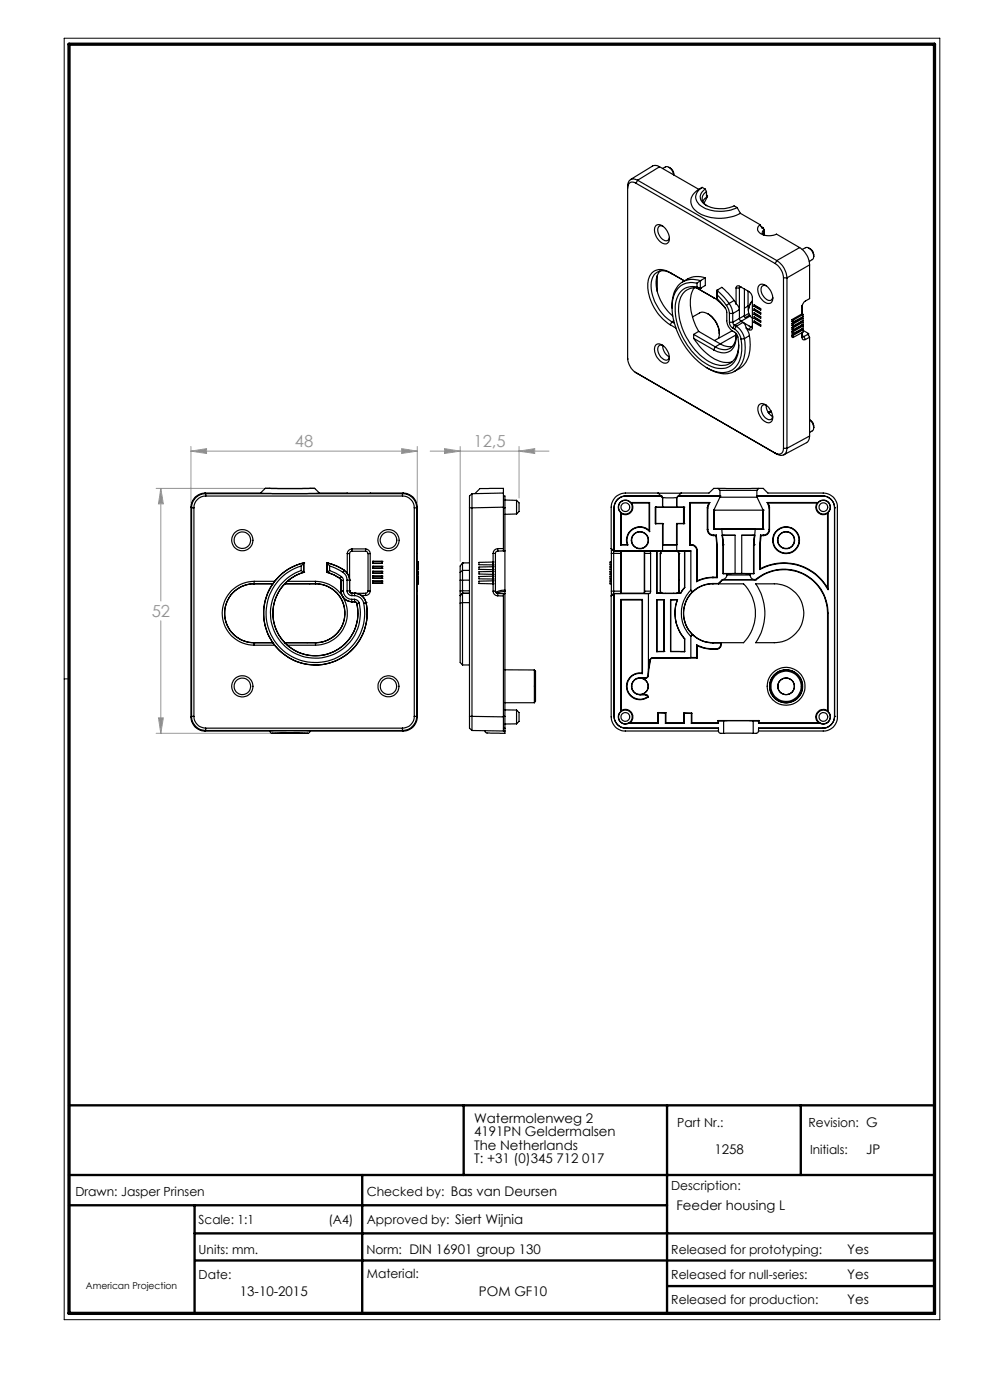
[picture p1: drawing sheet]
<svg xmlns="http://www.w3.org/2000/svg" width="210mm" height="297mm" viewBox="0 0 210 297" stroke-linecap="round" stroke-linejoin="round" font-family="sans-serif">
<path d="M13.6 8.1h185.8v271.9h-185.8zM14.6 144h-1" fill="none" stroke="#000" stroke-width=".21"/>
<path d="M14.6 234.5h183.6M98.4 234.5v14.8M141.5 234.5v44.1M169.9 234.5v14.8M14.6 249.3h183.6M14.6 255.7h126.9M41.3 255.7v22.9M76.8 249.3v29.3M41.3 261.7h156.9M41.4 267.4h156.8M141.5 272.8h56.7" fill="none" stroke="#000" stroke-width=".5"/>
<path d="M14.6 9.4h183.6v269.2h-183.6z" fill="none" stroke="#000" stroke-width=".7"/>
<g fill="none" stroke="#959595" stroke-width=".21">
<path d="M40.5 95.7l3.3-.5v1zM40.5 94.7v11.9M40.5 95.7h48M85.2 95.2l3.3 .5-3.3 .5zM88.5 94.7v11.9M91.3 95.7h25.2M94.3 95.2l3.3 .5-3.3 .5zM97.6 94.7v24.4M110.1 95.7l3.3-.5v1zM110.1 94.7v11M33.1 103.6h31.7M34.1 103.6l.5 3.3h-1z"/>
<path d="M34.1 103.6v23.9M34.1 131.7v23.9M33.1 155.6h30.5M33.6 152.3h1l-.5 3.3z"/>
</g>
<path d="M40.5 95.7l3.3-.5v1zM85.2 95.2l3.3 .5-3.3 .5zM34.1 103.6l.5 3.3h-1zM33.6 152.3h1l-.5 3.3zM94.3 95.2l3.3 .5-3.3 .5zM110.1 95.7l3.3-.5v1z" fill="#959595"/>
<g fill="none" stroke="#000" stroke-width=".25">
<path d="M134.9 38.9a1.07 1.07 0 0 0-1.3-.2 1.07 1.07 0 0 0-.5 1.2M134.9 38.9l29.5 17M135.3 38.2a1.3 1.3 0 0 0-1.5-.1 1.3 1.3 0 0 0-.7 1.4v36.5a3.9 3.9 0 0 0 1.8 3.1M135.3 38.2l-.4 .7M135.3 38.2l29.5 17.1M139.9 35.4l-.8-.3-.7 .1-4.7 2.9M139.9 35.4l-4.6 2.8M139.9 35.4l8.3 4.8M140.5 35.7l.6-.3a1.65 1.65 0 0 1 1.8 1.7M141.9 35.5a1.56 1.56 0 0 1 1 1.6M148.9 39.8a2.21 2.21 0 0 0-1.3 2 2.21 2.21 0 0 0 1.3 2 8.1 8.1 0 0 0 7.5 .2M148.9 39.8l-.7 .4"/>
<path d="M148.9 39.8l.7 .3M139.1 47.9a1.46 1.46 0 0 1 2.1 .7 2.27 2.27 0 0 1 .4 3 2.09 2.09 0 0 1-2.5-1.7 1.97 1.97 0 0 1 0-2zM139.4 58.5v3.3M140 57.5a5.5 5.5 0 0 0-.1 5.7 10.7 10.7 0 0 0 2.8 3.9M140.6 48a.81 .81 0 0 0-1 .2 .81 .81 0 0 0 0 .9 2.05 2.05 0 0 0 2 1.9l.3-.2 .1-.4M142.2 57.9a2.87 2.87 0 0 0-4.2 .3 6.9 6.9 0 0 0 .5 6.6 10.4 10.4 0 0 0 3.7 4.1M142.2 57.9l3 1.7-2.7-1.5M142.2 57.9l.3 .2M142.5 58.1a2.63 2.63 0 0 0-4 .7 8.2 8.2 0 0 0 2.1 7.9l1.9 1.6M148.2 40.2a2.72 2.72 0 0 0-1.7 2.6 2.72 2.72 0 0 0 1.8 2.5 9.5 9.5 0 0 0 8.8 0M148.6 59.5a4.3 4.3 0 0 0-5.9 3.7l-.1 2.2M148.6 59.5h.1"/>
<path d="M148.6 59.5l-.8 .6M148.6 59.5v1.7M149.6 40.1a1.93 1.93 0 0 0-1 1.9 1.93 1.93 0 0 0 1.4 1.7 7.1 7.1 0 0 0 5.7 0l.7 .3M149.6 40.1l.3 .5M149.6 58.9a4.9 4.9 0 0 0-4.8 .9M149.6 58.9v1.7l-1 .6M149.6 58.9l-1 .6M149.9 40.6a1.66 1.66 0 0 0-1 1.6 1.66 1.66 0 0 0 1 1.4M149.9 40.6v1l.2-.1M149.9 41.4l.2 .1M150.1 41.7l-.6 .4-.4 .6M150.1 41.7l-.8 1.4"/>
<path d="M150.1 41.5v.2M156.4 44l.7 1.3M157.1 45.3l4.1 2.4M161.2 47.7a1.15 1.15 0 0 0-.5 1.2 1.15 1.15 0 0 0 1.1 .9l1.3 .2 1.6-.3 4.9 2.8M161.2 47.7l.5 .7 .1-.1M161.5 48l.4 .3M161.8 48.3l.3 .5M161.9 48.3h-.1M161.9 48.3l.2 .4M162.1 48.8a.66 .66 0 0 0-.2 1M162.1 48.8v1.1M162.1 48.7v.1"/>
<path d="M162.1 48.7v1.2M164.4 55.9a3.9 3.9 0 0 1 1.8 3M164.8 55.3a4.7 4.7 0 0 1 2.1 3.6M164.8 55.3l-.4 .6M166.2 58.9h.7M166.2 58.9v36.2M166.9 58.9v36.2M169.6 52.5a4.7 4.7 0 0 1 2.1 3.7M169.6 52.5l-4.8 2.8M170.2 52.9l.7-.3a1.7 1.7 0 0 1 1.7 1.8M171.6 52.6a1.6 1.6 0 0 1 1 1.8M171.7 56.2v7.2a1.99 1.99 0 0 0-1.6 1.6"/>
<path d="M171.7 56.2l-4.8 2.7M172.6 54.4l-.2 .6-.7 .5M133.2 76.1v.1M134.7 78.9l.1 .1M134.9 79.1l29.9 17.2M134.9 79.1l.4 .2M139.1 73.2a1.61 1.61 0 0 1 2.3 1 2.17 2.17 0 0 1 .2 2.7 2.18 2.18 0 0 1-2.5-1.6 2.02 2.02 0 0 1 0-2.1zM139.7 73.4l.5-.2 .4 .1a2.76 2.76 0 0 0 1.4 2.4 .83 .83 0 0 1-.7 .7 .83 .83 0 0 1-.9-.5 2.16 2.16 0 0 1-.7-2.5zM142.2 68.9l1.2 .7M142.5 68.3l-.3 .6M142.5 68.3l.6 .3M142.9 68l-.4 .3"/>
<path d="M146.9 67.2l1.5-.8a2.73 2.73 0 0 1 3.1 1.5 4.3 4.3 0 0 1 .9 3.9M147.1 71.8a10.8 10.8 0 0 0 6.4 5.1l1.9-.2M147.1 70.9v.9M147.1 71.8l4.3 2.4M147.1 70.9l4.6 2.7M147.2 61.1a8.4 8.4 0 0 0 .1 7.4l.9 1.8M147.7 61.1l3.9 2.2M147.8 60.1a4 4 0 0 0-5.1 3.7 15.8 15.8 0 0 0 6.1 13.5 5.9 5.9 0 0 0 6.5 1.2 5.9 5.9 0 0 0 2-5.9l-.1-.7M147.8 60.9a3.6 3.6 0 0 0-4.4 2.9 13.8 13.8 0 0 0 4.6 12 6.8 6.8 0 0 0 6 2.3 4.5 4.5 0 0 0 2.7-4.8l-.1-1.2a2.92 2.92 0 0 0-1.7-2.3l-.4-.5-.3-.9v-2.2a6.7 6.7 0 0 0-2.1-2.9v-1.7M147.8 60.1v.8M147.8 60.9l.8 .3M148.2 70.3l-1.1 .6"/>
<path d="M148.2 70.3l3.4 1.9M148.6 61.2a3.5 3.5 0 0 0-4.6 3.2 13.5 13.5 0 0 0 7.2 12.7 3.6 3.6 0 0 0 5.4-3.1l.1-.8M148.6 61.2h.1M150.1 66.6a5 5 0 0 1 2.5 4.2M151.6 63.2l-.2-.1 1.2 1 1.2 1.2M151.6 72.2l1.2 .8M151.7 73.6l-.3 .6M152.1 61.6l1-.6 1.4 1.2 1.2 1.5M152.1 62.5l2 2.3M152.1 61.6l1.3 1.3 1.3 1.5M152.1 61.6h.1M152.8 73l1.2 .4 1.4 .1"/>
<path d="M152.8 73l-1.1 .6M154.1 64.8l.5 .8 .1 .9M154.7 64.4a3.9 3.9 0 0 1 .7 2.1M154.7 64.4l-.6 .4M154.7 68.4a1.38 1.38 0 0 0 .7 1.2M154.7 66.5v1.9M154.7 66.5h.7M154.7 68.4h.7M155.3 70.2l-3.7 2M155.4 68.4l.4 .6M155.4 69.6l.4 .2M155.4 66.5v1.9"/>
<path d="M155.7 63.7l.4 .8M155.7 63.7l-1 .7M155.8 69l-.4 .6M155.8 69l.4 .2M155.8 69.8a3.2 3.2 0 0 1 1.4 2.1M156.1 70.7a3.5 3.5 0 0 1-1.7 4 3.6 3.6 0 0 1-3-.5M156.1 61.1l.3-.4h.4l2.1 1.2 .6 .9 .1 6.7-.2 .5h-.5M156.1 64.5l.6 .7 .1 .5-1.4 .8M156.1 71.1a2.63 2.63 0 0 1-1.1 2.7 2.63 2.63 0 0 1-2.9 0l-.4-.2M156.1 61.1v3.4M156.1 61.1h.7M156.1 71l-3.3 2"/>
<path d="M156.2 69.2a4 4 0 0 1 1.7 2.7M156.2 69.2l-.4 .6M156.8 67.6l-1.4 .8M156.8 67.6l.4 .6M156.8 61.1v6.5M157.1 60.9l-.3 .2M157.2 68.2l-1.4 .8M157.2 68.2l.4 .2M157.2 60.9l-.4 .2M157.6 68.4l-1.4 .8M157.6 68.4h.1M157.6 68.4l.4 .4 .3 .8"/>
<path d="M157.6 68.4l1.6 1M157.9 71.9a7.2 7.2 0 0 1-1.5 6.5 5.2 5.2 0 0 1-6.2-.2l-.4-.2M157.9 67l-1.1 .6M157.9 71.9h-.7M157.9 61.3v5.7M158.3 69.6l.7 1.6M158.3 69.6l.6 .4M158.7 64.9l.1 1.6M158.7 61.8v3.1M158.7 64.9l-.8 .5M158.8 66.5l.2 .3M158.8 66.5l-.9 .5"/>
<path d="M159 71.2a7.1 7.1 0 0 1-1.6 6.6l-1.6 1M159 71.2l-1.1 .7M159 66.8l.1 .3M159 66.8l-.9 .6-.2-.4M159.1 67.1l.5 .4M159.1 67.1l-1.9 1.1M159.2 69.4l-.3 .6M159.6 63.9l-.4 .5-.4 1.1M159.6 69.2l-.1 .2h-.3M159.6 63.8a2.93 2.93 0 0 0-.8 2.1M159.6 69.2l-.4 .2M159.9 64.7l1.5 .8v.3l-1.5-.8z"/>
<path d="M159.9 65.5l1.5 .8v.3l-1.5-.8zM159.9 66.4l1.5 .8v.3l-1.5-.8zM159.9 67.2l1.5 .8v.4l-1.5-.8zM159.9 68.1l1.5 .8v.3l-1.5-.8zM160.1 64.9l1.3 .7M160.1 64.7v.2M160.1 65.6v.2M160.1 66.4v.2M160.1 67.3v.1M160.1 68.2v.1M160.1 64.9l-.2 .1M160.1 65.8l1.3 .7"/>
<path d="M160.1 65.8h-.2M160.1 66.6l1.3 .7M160.1 66.6l-.2 .1M160.1 67.4l1.3 .8M160.1 67.4l-.2 .2M160.1 68.3l1.3 .8M160.1 68.3l-.2 .1M161 60.6a1.47 1.47 0 0 1 2.1 .6 2.39 2.39 0 0 1 .4 3.1 2.19 2.19 0 0 1-2.5-1.7 1.95 1.95 0 0 1 0-2zM162.5 60.6a.82 .82 0 0 0-.9 .2 .82 .82 0 0 0-.1 1 2.14 2.14 0 0 0 2 1.9l.4-.7M168 67.8v.4l.2 .1M168 68.6v.4l.2 .2M168 69.5v.3l.2 .2"/>
<path d="M168 70.3v.4l.2 .1M168 71.1v.4l.2 .1M168 67.8l.2 .1M168 68.6l.2 .2M168 69.5l.2 .1M168 70.3l.2 .1M168 71.1l.2 .1M168.2 67.9v.4M168.2 68.8v.4M168.2 69.6v.4M168.2 70.4v.4M168.2 71.2v.4"/>
<path d="M170.1 70.6l.1 1.3 .2 .2 .5-.1M170.1 71.2l.4 .2h-.2zM170.1 64.8v1.8M170.1 67.3v.1M170.1 68.1v.1M170.1 68.9v.1M170.1 69.7v.1M170.1 67.4l-2.1 1.2M170.1 68.2l-2.1 1.3M170.1 69.8l-2.1 1.3M170.1 66.6l-2.1 1.2M170.1 66.6l.3 .1"/>
<path d="M170.1 67.4l.3 .1M170.1 68.2l.3 .1M170.1 69.8l.3 .2M170.4 69.1l-.3-.1-2.1 1.3M170.4 66.7l-2.2 1.2M170.4 66.7v.5l-2.2 1.1M170.4 67.5v.5l-2.2 1.2M170.4 68.3v.5l-2.2 1.2M170.4 69.1v.5l-2.2 1.2M170.4 70v.4l-2.2 1.2M170.4 67.5l-2.2 1.3M170.4 68.3l-2.2 1.3"/>
<path d="M170.4 69.1l-2.2 1.3M170.4 70l-2.2 1.2M170.4 70.1l1.1 .7M170.5 71.4l.4 .6M171.4 70.9l-.9 .5M171.4 70.9l.3 .6M171.5 70.8l-.1 .1M171.5 70.8v.4M171.7 71.5l-.8 .5M171.7 71.5v21M161 85.9a1.49 1.49 0 0 1 2.1 .6 2.27 2.27 0 0 1 .4 3.1 1.92 1.92 0 0 1-2.3-1.4 2.17 2.17 0 0 1-.2-2.3zM163.5 87.2l-.6 .3"/>
<path d="M163.6 87.3l-.5 .3M163.9 88.2a2 2 0 0 1-1.4-1.8v-.3a.66 .66 0 0 0-.8-.1 .66 .66 0 0 0-.2 .9 2.18 2.18 0 0 0 2 2.1l.3-.2 .1-.5M166.2 95.1a1.09 1.09 0 0 1-.5 1.1 1.09 1.09 0 0 1-1.3-.1l.4 .2M166.2 95.1h.7M166.9 95.1a1.32 1.32 0 0 1-.6 1.4 1.32 1.32 0 0 1-1.5-.2M171.7 92.5v.6l-.4 .7-5 2.7M171.7 89.1a2.15 2.15 0 0 1 .9 1.6M171.7 89a1.58 1.58 0 0 1 .9 1.7M171.7 92.5l-4.8 2.6M172.6 90.7l-.2 .6-.7 .5M40.5 107.6l.1 .1M40.5 107.6v44.5"/>
<path d="M40.6 107.7h.5M40.6 107.7v44.3M41.1 107.7v44.3M43.5 104.6a3 3 0 0 0-3 3M43.5 104.6l.1 .1M43.5 104.6h11.7M43.6 105.2a2.53 2.53 0 0 0-2.5 2.5M43.6 104.7a2.95 2.95 0 0 0-3 3M43.6 105.2h41.8M43.6 104.7v.5M43.6 104.7h41.8M55.2 104.6h12.6"/>
<path d="M56.3 103.6h10.4M56.3 103.6l-1.1 1M64.4 119.4a11 11 0 0 0-8.2 13.1 11 11 0 0 0 13 8.3 11 11 0 0 0 8.4-13M64.4 119.4h.1M64.4 119.4l-.5 .7M64.4 119.4v2M64.5 119.4a10.7 10.7 0 0 0-6.3 3.9M66.7 103.6l1.1 1M67.8 104.6h17.7M69.4 119.4a9.6 9.6 0 0 1 3.7 1.6M69.4 119.4h.1M69.4 119.4v2"/>
<path d="M69.4 119.4a11 11 0 0 1 3.6 1.6M69.4 119.4l.5 .7M73.7 117.4h.5M73.7 117.4v4.2M74.2 117.4v7.9M74.6 116.4a1.03 1.03 0 0 0-.9 1M74.6 116.9l-.3 .2-.1 .3M74.6 116.4h3M74.6 116.9h2.9M74.6 116.4v.5M77.5 116.9l.4 .2 .2 .3M77.6 116.4a1.03 1.03 0 0 1 .9 1"/>
<path d="M77.6 116.4l-.1 .5M78.1 117.4h.4M78.1 117.4v7.9M78.5 117.4v7.9M79.1 119.1h.1M79.1 119.1v.4h1.9v-.4M79.1 119.1h1.9M79.1 119.5h1.9M81 119.1h.1M85.4 104.7a2.95 2.95 0 0 1 3 3M85.4 105.2a2.53 2.53 0 0 1 2.5 2.5M85.4 104.7v.5"/>
<path d="M85.5 104.6a3 3 0 0 1 3 3M85.5 104.6l-.1 .1M87.9 107.7h.5M87.9 107.7v44.3M88.4 107.7v44.3M88.4 119.3v.5M88.4 119.8h.1M88.4 119.3h.3M88.4 119.8h.3M88.5 119.8v.4M88.5 119.2l-.1 .1M88.5 119.2h.3"/>
<path d="M88.5 119.8h.3M88.5 107.6v11.6M88.5 107.6l-.1 .1M88.7 119.3v.5M88.7 119.8h.1M88.8 119.2l-.1 .1M88.8 119.2v.6M98.1 119.4v1.6M98.1 119.4h.1M98.1 119.4l-.5 .7v1.3M98.1 119.4h1.5M99.6 107.7h.5"/>
<path d="M99.6 107.7v44.3M100.1 104.7v3M100.1 104.7l-.5 .5v2.5M100.1 107.7v44.3M104.6 119.2h.1M104.6 119.8h.1M104.6 117.4v8M104.6 119.2l-3 .1v.5h3M104.6 117.4h.5M105.1 117.4v8M105.6 116.4a1.02 1.02 0 0 0-1 1M105.6 116.9l-.4 .1-.1 .4"/>
<path d="M105.6 116.4h1.2M105.6 116.4v.5M106.8 104.6v3M106.8 107.7h.3M106.8 105.2h.3v2.5M106.8 104.6v-1h-5l-1 1.1M106.8 107.6v9.3M106.8 107.6l-6.7 .1M106.8 104.6l-6.7 .1M106.8 116.9h-1.2M106.8 116.9h.3M107.1 106.1h2.5"/>
<path d="M107.1 107.7v17.5M109.6 106.1v2.9M109.6 106.1l.5 .6v1.8l-.5 .5M109.6 109l-2.5 .1M129.6 116.4h.1M129.6 116.4l.6 .5M129.7 116.4v1M129.7 119.2h-.3v.6h.3M129.7 117.4h2M129.7 117.4v8M130.1 116.9h10.4M130.2 116.9v9"/>
<path d="M130.2 116.9h1.5M130.2 107.7h.1M130.2 107.7v9.2M130.3 107.7v9.2M131.7 108.7l.1 .2M131.7 108.7v6.9M131.7 115.6h1.5M131.7 116.9v.5M131.7 117.4v8M131.7 116.9h.1M131.8 116.9h4.9M131.8 115.5h1.3"/>
<path d="M131.8 115.5l-.1 .1M131.8 108.9v6.6M131.8 116.9v8.9M132.8 105.2a2.41 2.41 0 0 0-2.5 2.5M132.8 105.2h.1M132.8 105.2a2.53 2.53 0 0 0-2.6 2.5M132.8 105.2h7.4M133.1 115.5l.1 .1M133.8 106.6a1.5 1.5 0 0 0-2.2-.1 1.5 1.5 0 0 0 .1 2.2M133.8 106.6l.2 .1M133.8 106.6h4M134 106.7a1.59 1.59 0 0 1-.2 2 1.59 1.59 0 0 1-2 .2"/>
<path d="M134 106.7h3.7M136.7 116.9v8.9M136.7 116.9v.5M136.7 116.9h1.1M136.7 117.4h1.3M136.7 116.9h.1M136.7 117.4v8M137.7 112.5l.1 .3M137.7 112.5a2.83 2.83 0 0 0-3.5-.3 2.83 2.83 0 0 0-1.1 3.3M137.7 106.7v5.8M137.8 116.9l.2 .5M137.8 116.9h1.5"/>
<path d="M137.8 112.8a2.75 2.75 0 0 0-3.5-.5 2.75 2.75 0 0 0-1.1 3.3M137.8 106.6v6.2M137.8 106.6l-.1 .1M138 117.4v8M139 107.6h.1M139 111.1h.1M139 107.6h1.5M139 107.6v3.5M139 111.1h1.5M139.1 107.6h5.9M139.1 107.6v3.5M139.1 111.1h-.1"/>
<path d="M139.1 111.1h1.5M139.3 116.9h1.1M139.3 116.9v8.9M139.6 104.6l.6 .6M139.6 104.6h4.9M139.6 104.6h-7a3 3 0 0 0-3 3v8.8M140.1 117.4l.1-.3 .4-.2h2.9l.4 .2 .1 .3M140.1 117.4h.1M140.1 117.4v8M140.2 105.2h.1M140.2 105.2l.3 .4h.8h2.2l.4-.4M140.2 105.2l.3 .3v2.1"/>
<path d="M140.4 116.9h3.3M140.4 116.9h.1M140.4 116.9l-.3 .5M140.5 107.6h.1M140.5 107.6h3M140.5 116.9h3M140.5 111.1h.1M140.5 111.1v5.8M140.6 115.6h2.9M140.6 111.1h-.1M140.6 111.1v4.5M143.5 111.1h.1"/>
<path d="M143.5 111.1h1.5M143.5 111.1v4.5M143.5 107.6h.1M143.5 116.9h3M143.5 107.6h1.6M143.5 111.1h1.6M143.5 111.1v5.8M143.7 116.9h.1M143.7 116.9l.3 .5M143.7 116.9h1.5M143.9 105.2h.1M143.9 105.2h8.8"/>
<path d="M143.9 105.2l-.4 .3v2.1M144 117.4h.1M144 117.4v8M144.5 104.6l-.6 .6M145 111.1h.1M145 107.6v3.5M145.1 107.6h.1M145.1 111.1h.1M145.1 107.6v3.5M145.1 107.6h-.1M145.2 116.9v7.8M145.2 116.9h.1"/>
<path d="M146.3 106.6h4.3M146.3 115.6h.2M146.3 106.6v9M146.3 106.6l.1 .1M146.4 115.5h.2M146.4 106.7h4M146.4 115.5l-.1 .1M146.4 106.7v8.8M146.5 116.9h-1.3M146.5 115.6a1.26 1.26 0 0 1 1.3 1.3M146.5 116.9v8.3M146.6 115.5a1.21 1.21 0 0 1 1.3 1.3"/>
<path d="M146.6 115.5l-.1 .1M147.8 116.9v6.5M147.9 116.8v6.4M147.9 116.8l-.1 .1M150 112.4a1.33 1.33 0 0 0 1.3 1.2M150 107.7l.1 .1M150 107.7v4.7M150.1 112.3a1.21 1.21 0 0 0 1.3 1.2M150.1 107.8v4.5M150.1 112.3l-.1 .1M150.2 107.2l-.2 .5M150.2 107.2h.1"/>
<path d="M150.3 107.2l-.2 .6M150.4 106.7l-.2 .5M150.6 106.6l-.3 .6M150.6 106.6l-.2 .1M151.3 113.6h.6M151.4 108.2h10.5M151.4 108.2h.1M151.4 112.3h.1M151.4 113.5h.5M151.4 112.3h1.7M151.4 108.2v4.1M151.4 113.5l-.1 .1"/>
<path d="M151.4 112.2v.1M151.4 112.2h10.5M151.4 108.2v4M151.9 113.6l.1 2M151.9 113.5l.2 2.1M151.9 113.5v.1M152 115.6h.1M152 115.6v6.8M152.1 115.6v7M152.3 103.6h8.7M152.3 103.6h-.9l-1 1h-5.9M152.3 103.6l.4 .4"/>
<path d="M152.7 105.2h.1M152.7 105.5h7.9M152.7 104h7.8M152.7 104v1.5M152.7 105.5l-1.3 2.7M153.1 112.3h7.1M153.1 112.3l.3 3.3M153.2 113.5l2.7 .1zM153.4 115.6h.1M153.4 115.6v6.1M155.9 113.6v8.1M157.3 113.6h2.7"/>
<path d="M157.3 113.6v8.1M159.8 115.6h.1M159.8 115.6v6.1M159.9 115.6h.1M159.9 115.6v6.1M160 113.6l-.2 2M160.2 112.3l-.3 3.3M160.2 112.3h1.7M160.5 105.2l.1 .3M160.5 105.2h14M160.5 104v1.2M160.6 105.5l1.3 2.7"/>
<path d="M161 103.6h.9l1 1h11.7a2.95 2.95 0 0 1 3 3v44.5a2.9 2.9 0 0 1-3 3h-13.7M161 103.6l-.5 .4M161.1 115.6v5.2M161.1 115.6h.2M161.3 115.6v5.1M161.3 113.5h.6M161.3 113.5l-.2 2.1M161.3 113.5l.1 .1M161.4 113.6l-.1 2M161.4 113.6h.6M161.9 112.2v.1M161.9 108.2v4"/>
<path d="M161.9 108.2h.1M161.9 112.3h.1M161.9 108.2v4.1M161.9 113.5l.1 .1M162.7 106.6h10.8M162.7 106.6l.3 .6M162.7 106.6l.2 .1M162.9 106.7h10.4M162.9 106.7l.2 .5M163 107.2l.2 .6M163.1 107.2l.1 .5M163.1 107.2h-.1"/>
<path d="M163.2 112.3a1.26 1.26 0 0 1-1.3 1.2M163.2 107.8v4.5M163.2 112.3v.1M163.2 112.4a1.26 1.26 0 0 1-1.2 1.2M163.2 107.7v.1M163.2 107.7v4.7M173.3 106.7a1.59 1.59 0 0 0 .2 2 1.59 1.59 0 0 0 2 .2M173.5 106.6a1.5 1.5 0 0 1 2.2-.1 1.5 1.5 0 0 1-.1 2.2M173.5 106.6l-.2 .1M174.5 105.2h.1M174.5 105.2a2.47 2.47 0 0 1 2.5 2.5M174.5 105.2a2.53 2.53 0 0 1 2.5 2.5"/>
<path d="M175.5 108.9v15.8M175.6 108.7l-.1 .2M175.6 108.7v16.4M177 107.7h.1M177 107.7v44.3M53.9 136.3h4l.3 .6M53.9 123.3a6.8 6.8 0 0 0-6.8 6.8 6.8 6.8 0 0 0 6.8 6.8M53.9 136.3h.1M53.9 123.9a6.2 6.2 0 0 0-6.2 6.2 6.2 6.2 0 0 0 6.2 6.2M53.9 123.3h4.3M53.9 136.9h4.3M53.9 123.3v.6"/>
<path d="M53.9 136.3v.6M53.9 123.9h4M57.9 123.9a11 11 0 0 0 0 12.4M57.9 123.8h-4a6.3 6.3 0 0 0-6.2 6.3 6.3 6.3 0 0 0 6.2 6.2M57.9 123.8v.1M58.2 123.3l-.3 .5M60.4 123.9a8.9 8.9 0 0 0 0 12.4M60.4 136.3h.1M60.4 136.3l.6 .6M60.4 123.8h6.5a6.3 6.3 0 0 1 6.3 6.3 6.3 6.3 0 0 1-6.3 6.2M60.4 136.3h6.5M60.4 123.8v.1"/>
<path d="M60.4 123.9h6.5M61 123.3l-.6 .5M61 123.3h5.9M61 136.9h5.9M63.9 121a9.6 9.6 0 0 0-6.1 11.8 9.6 9.6 0 0 0 11.6 6.5 9.6 9.6 0 0 0 6.8-11.4M63.9 120.1a10.5 10.5 0 0 0-7.1 12.7 10.5 10.5 0 0 0 12.6 7.5 10.5 10.5 0 0 0 7.8-12.4M63.9 121l.5 .4M63.9 120.1v.9M64.4 121.4a9 9 0 0 0-6.2 11.1 9 9 0 0 0 10.9 6.4 9 9 0 0 0 6.6-10.8M64.4 121.4h.1M64.5 121.4a8.2 8.2 0 0 0-3.5 1.9M66.9 123.3a6.8 6.8 0 0 1 6.8 6.8 6.8 6.8 0 0 1-6.8 6.8"/>
<path d="M66.9 123.9a6.2 6.2 0 0 1 6.2 6.2 6.2 6.2 0 0 1-6.2 6.2M66.9 136.3h.1M66.9 123.3v.6M66.9 136.3v.6M69.4 121.4l1.4 .6 1.3 .8M69.4 121.4h.1M69.4 121.4l1.4 .6 1.3 .7M69.9 121l2.5 1.3M69.9 120.1l1.1 .4 1.7 .9M69.9 121l-.5 .4M69.9 120.1v.9M72.1 122.7l.3 .5"/>
<path d="M72.1 122.8l.3 .4M72.1 122.7v.1M72.4 125.4a2.36 2.36 0 0 0 2.2 2.3M72.4 125.4a2.25 2.25 0 0 0 2.2 2.3M72.4 125.4h.1M72.4 123.2h.1M72.4 125.4h.4M72.4 123.2v2.2M72.4 123.2h.4M72.4 122.3l.3 .4 .1 .5M72.4 122.3l-.3 .4M72.7 121.4a1.82 1.82 0 0 1 .9 1.7"/>
<path d="M72.8 125.4a1.8 1.8 0 0 0 1.8 1.7M72.8 123.2v2.2M73 121a2.68 2.68 0 0 1 1.2 2.1M73 121l-.3 .4M73 121h.1M73.1 121l.6 .6M73.6 125.4a1.02 1.02 0 0 0 1 1M73.6 123.1v2.3M73.6 123.1h.6M73.7 121.6l.4 .8 .1 .7M74.2 125.3a.49 .49 0 0 0 .4 .6M74.2 123.1h.1"/>
<path d="M74.2 125.3l.1 .4 .3 .2M74.2 125.3h.1M74.2 125.3l-.6 .1M74.6 127.7h.6M74.6 127.7h.1M74.6 127.1v.6M74.6 127.1h.6M74.6 125.9v.5M74.6 125.9h.6M74.6 125.9h.1M74.6 126.4h.6M74.6 125.9h2.9"/>
<path d="M75.2 127.7l.3 .1 .2 .3M75.2 127.1a1.09 1.09 0 0 1 1 .8M75.2 126.4a2.05 2.05 0 0 1 2 1.5M75.2 125.9a2.55 2.55 0 0 1 2.4 1.9M75.2 125.9h.1M75.2 127.7l.5 .4M75.2 127.7h.1M75.2 125.9v.5M75.2 127.1v.6M75.2 125.9l1.5 .4M75.7 128.1h.1M75.7 128.1a9 9 0 0 1-4.2 9.7 9 9 0 0 1-10.5-.9"/>
<path d="M76.2 127.9l-.5 .2M76.7 126.3l.6 .6 .3 .9M76.7 126.3h.9M77.5 125.9l.1 .4M77.6 127.8h.1M77.6 127.8a11 11 0 0 1-6.1 12.2 11 11 0 0 1-13.3-3.1M77.6 127.8l-.4 .1M78.1 125.3l-.2 .4-.4 .2M78.1 125.3h.4M78.5 125.3a.96 .96 0 0 1-.9 1M79.1 121.6h.1M79.1 122.2h.1"/>
<path d="M79.1 122.7h.1M79.1 123.3h.1M79.1 121.2h.1M79.1 123.7h.1M79.1 120.2h.1M79.1 120.5h.1M79.1 120.2v.3M79.1 121.2v.4M79.1 122.2v.5M79.1 123.3v.4M79.1 120.5h1.9M79.1 120.2h1.9"/>
<path d="M79.1 121.6h1.9M79.1 121.2h1.9M79.1 122.7h1.9M79.1 122.2h1.9M79.1 123.7h1.9M79.1 123.3h1.9M81 121.6h.1M81 121.2h.1M81 122.7h.1M81 123.3h.1M81 123.7h.1M81 122.2h.1"/>
<path d="M81 120.5h.1M81 120.2h.1M81 120.2v.3M81 121.2v.4M81 122.2v.5M81 123.3v.4M88.4 123.3h.3M88.4 122.8l.1 .4M88.4 120.3v.5M88.4 121.3v.5M88.4 122.3v.5M88.4 123.3v.5"/>
<path d="M88.4 120.8l.1 .1M88.4 121.8h.1M88.4 123.8l.1 .1M88.4 121.3h.3M88.4 122.8h.4M88.4 122.3h.3M88.4 120.3h.3M88.4 120.8h.3M88.4 123.8h.3M88.4 121.8h.3M88.5 123.9v28.2M88.5 121.2h.3"/>
<path d="M88.5 122.2h.3M88.5 123.9h.3M88.5 120.9v.3M88.5 121.8v.4M88.5 120.2l-.1 .1M88.5 121.2l-.1 .1M88.5 122.2l-.1 .1M88.5 123.2l-.1 .1M88.5 123.2h.3M88.5 120.9h.3M88.5 121.8h.3M88.5 120.2h.3"/>
<path d="M88.7 122.3l.1 .5M88.7 120.3v.5M88.7 121.3v.5M88.7 123.3v.5M88.7 121.8h.1M88.7 123.8l.1 .1M88.7 120.8l.1 .1M88.8 121.2l-.1 .1M88.8 122.2l-.1 .1M88.8 120.2v.7M88.8 121.2v.6M88.8 122.2v.6"/>
<path d="M88.8 123.2v.7M88.8 123.2l-.1 .1M88.8 120.2l-.1 .1M97.6 127.9v12.6l.5 .6M97.6 126.4v1.5M97.6 125.4v.9M97.6 121.4v1.7M97.6 123.1h.5M97.6 123.1v2.3M98.1 127.8h1.5M98.1 127.8v13.3M98.1 125.9v1.9"/>
<path d="M98.1 125.9h.1M98.1 125.9h1.5zM98.1 125.9l-.5 .5M98.1 125.3v.6M98.1 125.3h1.5M98.1 121v2.1M98.1 123.1h1.5M98.1 121h1.5M98.1 127.8l-.5 .1M98.1 125.3l-.5 .1M98.1 123.1v2.2M98.1 121l-.5 .4"/>
<path d="M104.6 123.2h.1M104.6 123.9h.1M104.6 120.2h.1M104.6 120.9h.1M104.6 121.2h.1M104.6 121.8h.1M104.6 122.8h.1M104.6 122.2h.1M104.6 125.4a.96 .96 0 0 0 1 1M104.6 122.2l-3 .1v.5h3M104.6 120.2l-3 .1v.5l3 .1M104.6 121.2l-3 .1v.5h3"/>
<path d="M104.6 123.2l-3 .1v.5l3 .1M104.6 125.4h.5M105.1 125.4l.1 .4 .4 .1M105.6 126.4h1.2M105.6 125.9h1.2M105.6 125.9v.5M106.8 125.9v26.2M106.8 125.9h.3M107.1 125.2v.3l-1.7 .3M107.1 125.2h-.7l-1.2 .5M107.1 125.5v26.5M129.7 125.4v1"/>
<path d="M129.7 121.2h-.3v.6h.3M129.7 122.2h-.3v.6h.3M129.7 123.2h-.3v.7h.3M129.7 120.2h-.3v.7h.3M129.7 125.4h2M130.1 125.9h7.4M130.2 125.9l-.6 .5v25.7a2.95 2.95 0 0 0 3 3h19.8M130.2 125.9h1.5M130.2 125.9v26.1M130.3 125.9v26.1M131.7 127.2h4.6M131.7 127.2v23.8"/>
<path d="M131.7 127.2l.1 .1M131.7 125.4v.5M131.8 125.8l-.1 .1M131.8 125.8h4.9M131.8 127.3h4.4M131.8 127.3v23.5M136.2 127.3v15.5M136.3 127.2v15.7M136.3 127.2l-.1 .1M136.7 125.8v.1M136.7 125.4v.5M136.7 125.9h1.1"/>
<path d="M136.7 125.4h1.3M137.5 125.9v16.1M137.8 125.9h-.3M137.9 139.9l-.4 2.1M137.9 139.9l.1 .1M138 125.4l-.2 .5M138.4 139.6l-.4 .1-.1 .2M138.4 139.6h.1M138.5 139.6l-.4 .1-.1 .3M138.5 139.6h9.4M139.3 125.8h1M139.3 127.2h1.5"/>
<path d="M139.3 127.2v11.1M139.3 127.2h.1M139.3 138.2h1.5M139.3 138.2v.1M139.3 125.8h.1M139.3 127.2v11M140.1 125.3l.1 .4 .4 .2M140.1 125.4l.2 .4M140.1 125.3v.1M140.3 125.8l.2 .1M140.3 125.8h.1M140.5 125.9h3"/>
<path d="M140.6 125.9h-.1M140.6 125.9h2.9M140.8 138.2l-1.5 .1M140.8 138.2h.1M140.8 127.2v11M142.2 138.2l3 .1M142.2 127.2v11M142.2 138.2h3M142.2 127.2h1.5M142.3 127.2v11M143.5 125.9h.1M143.7 127.2a8.3 8.3 0 0 0 1.5 8.3"/>
<path d="M143.7 127.2a8.2 8.2 0 0 0 1.5 8.3M143.7 127.2h-1.5M143.7 127.2h.1M143.8 125.8l-.3 .1M143.8 125.8h.6M143.8 125.8h.1M144 125.3l-.1 .4-.4 .2M144 125.4l-.2 .4M144.4 125.8h.1M145.2 124.7l-.8 1.1M145.2 135.5h.1M145.2 124.7h.1"/>
<path d="M145.2 135.5v2.7M145.2 138.2v.1M145.2 135.5v2.8M146.5 125.2a6.9 6.9 0 0 0 0 9.8M146.5 125.2l.2 .2h.3M146.5 139.5l-8.1 .1M146.5 135v4.5M146.5 139.5h1.3M147 134.8a6.2 6.2 0 0 0 4.2 1.6M147 125.4a6.4 6.4 0 0 0 0 9.4M147 134.8l-.2-.1-.3 .3M147.8 136.8a7.5 7.5 0 0 0 3.4 .9"/>
<path d="M147.8 136.8v2.7M147.8 136.8l.1 .2M147.8 139.5l.1 .1M147.9 137a8.1 8.1 0 0 0 3.3 .8M147.9 123.2l-.1 .2M147.9 137v2.6M151.2 123.9a6.2 6.2 0 0 0-6.2 6.2 6.2 6.2 0 0 0 6.2 6.2M151.2 123.8a6.4 6.4 0 0 0-4.2 1.6M151.2 122.6a7.5 7.5 0 0 0-3.4 .8M151.2 122.4a8.1 8.1 0 0 0-3.3 .8M151.2 123.9h6.5a9 9 0 0 1 0 12.4h-6.5M151.2 123.8h1.2"/>
<path d="M151.2 122.4v.2M151.2 123.8v.1M151.2 136.3v.1M151.2 137.7v.1M151.2 122.6h.9M151.2 136.4h1.7M151.2 137.7h.7M151.2 122.4h.8M151.2 137.8h.8M151.9 137.7l.1 .1M152 122.4l.1 .2M152.9 136.7a.96 .96 0 0 1-1 1"/>
<path d="M152.9 136.4l.1-.1v.4M152.9 136.7h.1M152.9 136.4v.3M153 136.7a1.09 1.09 0 0 1-1 1.1M153.2 122.9l-.8 .9M153.2 123h.1M153.2 122.9v.1M153.3 123h7.1M153.3 123l-.9 .8M153.4 121.7h.8M153.4 121.7h.1M153.4 121.7h2.5"/>
<path d="M154.2 122a1.02 1.02 0 0 1-1 .9M154.2 122h4.9M154.2 121.7h4.9M154.2 121.7v.3M155.9 121.7h1.4M157.3 121.7h2.5M159.1 122a.96 .96 0 0 0 1 .9M159.1 121.7v.3M159.1 121.7h.8M159.8 121.7h.1M160.1 122.9l-6.9 .1M160.1 122.9h.2"/>
<path d="M160.3 122.9a9.4 9.4 0 0 1 9.9-1.3 9.4 9.4 0 0 1 5.4 8.5M160.3 122.9l.1 .1M160.3 123.9h4a6.2 6.2 0 0 1 6.2 6.2 6.2 6.2 0 0 1-6.2 6.2h-4a11 11 0 0 0 0-12.4zM160.4 123a9.2 9.2 0 0 1 9.8-1.3 9.2 9.2 0 0 1 5.3 8.4M161.1 120.8a10.6 10.6 0 0 1 14.5 4.3M161.3 120.7a10.6 10.6 0 0 1 14.2 4M161.3 120.7l-.2 .1M175.5 130.1v20.7M175.5 130.1h.1M175.5 124.7l.1 .4M175.6 130.1v20.9M40.5 152.1a2.95 2.95 0 0 0 3 3"/>
<path d="M40.6 152a3 3 0 0 0 3 3M40.6 152h.5M40.6 152l-.1 .1M41.1 152a2.53 2.53 0 0 0 2.5 2.5M43.5 155.1h13.8M43.6 154.5v.5M43.6 154.5h41.8M43.6 155h41.8M43.6 155l-.1 .1M57.3 155.1h8.5M57.3 155.1l.1 .4 .3 .1M57.7 155.6h7.5"/>
<path d="M65.8 155.1l-.1 .3-.3 .2h-7.7M65.8 155.1h19.7M85.4 154.5v.5M85.4 155l.1 .1M87.9 152a2.53 2.53 0 0 1-2.5 2.5M87.9 152h.5M88.4 152a3 3 0 0 1-3 3M88.4 152l.1 .1M88.5 152.1a2.95 2.95 0 0 1-3 3M98.1 141.1h1.5M99.6 152v2.5l.5 .5M99.6 152h.5"/>
<path d="M100.1 152v3M100.1 152l6.7 .1M100.1 155l6.7 .1M102.8 155l.5 .5 2.9 .1h.9v-.5M106.8 152.1v3M106.8 154.5h.3M106.8 152h.3M106.8 155.1h.3M107.1 152v2.5M107.1 150.6h2.5M107.1 149.1h6.2M107.1 142.1h6.2"/>
<path d="M107.1 154.5v.6M109.6 150.6v3M109.6 150.6l.5 .6v1.8l-.5 .6M109.6 153.6h-2.5M113.3 142.1v7M113.3 142.1a2 2 0 0 1 .3 1.6v3.8a2 2 0 0 1-.3 1.6M130.2 152a2.53 2.53 0 0 0 2.6 2.5M130.2 152h.1M130.3 152a2.47 2.47 0 0 0 2.5 2.5M131.7 151a1.5 1.5 0 0 0-.3 1.9 1.5 1.5 0 0 0 1.9 .6M131.8 150.8a1.59 1.59 0 0 1 2.2 .4 1.59 1.59 0 0 1-.4 2.1M131.8 150.8l-.1 .2"/>
<path d="M132.8 154.5h.1M132.8 154.5h19.6v.6M133.3 153.5h6.3M133.6 153.3l-.3 .2M133.6 153.3h6M135.7 143.8a1.8 1.8 0 0 0-1.8 1.8 1.8 1.8 0 0 0 1.8 1.8M135.7 143.9a1.75 1.75 0 0 1 1.8 1.7 1.75 1.75 0 0 1-1.8 1.8M135.7 143.8h1.2M135.7 143.8v.1M135.7 147.4h.1M135.7 143.9h1.3M136.2 142.8a2.85 2.85 0 0 0-3.2 3.5 2.85 2.85 0 0 0 4.5 1.5"/>
<path d="M136.2 142.8l.1 .1M136.3 142.9a2.74 2.74 0 0 0-3.2 3.3 2.74 2.74 0 0 0 4.3 1.6M136.9 143.8l.1 .1M137 147.4h-.1l.5 .4M137 147.4l.3 .1 .2 .3M137 147.4h-1.3M137.4 143.3l-.2 .4-.3 .1M137.4 143.3l.1 .1M137.4 147.8h.1M137.5 147.8h.1M137.5 143.4l-.1 .3-.4 .2M137.5 142l-.1 1.3"/>
<path d="M138 140l-.5 3.4M139.6 151.2h1.7M139.6 151.2h.1M139.6 153.3v.2M139.6 151.2v2.1M139.6 151.2v2.3M139.6 151.2l1.5 .1M141.1 153.5h4M141.1 151.3v2.2M141.3 153.3h3.8M141.3 153.3l-.2 .2M141.3 151.2l-.2 .1"/>
<path d="M141.3 151.2v2.1M145.1 151.3v2M145.1 151.3h1.7M145.1 151.3h.1M145.1 153.3v.2M145.1 151.3v2.2M145.1 151.3h1.5M146.6 153.5h5.8M146.6 151.3v2.2M146.8 153.3h5.5M146.8 153.3l-.2 .2M146.8 151.3h-.2"/>
<path d="M146.8 151.3v2M152.3 152.9l.1 .1M152.3 152.9h8.7M152.3 153.3l.1 .2M152.3 152.9v.4M152.4 155.1l.1 .3 .3 .2h.7M152.4 153h1.1M152.4 153v.5M153.5 153h6.3M153.5 155.6h6.3M153.5 153v2.6M159.8 153v2.6"/>
<path d="M159.8 153h1.1M160.9 153v.5M160.9 153.5h13.1M161 153.3h12.7M161 153.3l-.1 .2M161 152.9l-.1 .1M161 152.9v.4M173.7 153.3l.3 .2M174.5 154.5h.1M174.5 154.5h-13.6v.6l-.2 .4-.9 .1M175.5 150.8a1.59 1.59 0 0 0-2.1 .4 1.59 1.59 0 0 0 .3 2.1M175.5 150.8l.1 .2"/>
<path d="M175.6 151a1.52 1.52 0 0 1 .3 1.9 1.52 1.52 0 0 1-1.9 .6M177 152h.1M177 152a2.47 2.47 0 0 1-2.5 2.5M177 152a2.53 2.53 0 0 1-2.5 2.5"/>
<circle cx="51.4" cy="114.6" r="2.26"/>
<circle cx="51.4" cy="114.6" r="1.76"/>
<circle cx="82.4" cy="114.6" r="1.77"/>
<circle cx="82.4" cy="114.6" r="2.26"/>
<circle cx="132.6" cy="107.6" r=".93"/>
<circle cx="132.7" cy="107.6" r="1.46"/>
<circle cx="135.7" cy="114.6" r="1.81"/>
<circle cx="135.7" cy="114.6" r="1.76"/>
<circle cx="166.7" cy="114.6" r="1.81"/>
<circle cx="166.7" cy="114.6" r="2.85"/>
<circle cx="166.8" cy="114.6" r="1.76"/>
<circle cx="166.8" cy="114.6" r="2.75"/>
<circle cx="174.6" cy="107.6" r="1.46"/>
<circle cx="174.7" cy="107.6" r=".93"/>
<circle cx="51.4" cy="145.6" r="2.26"/>
<circle cx="51.4" cy="145.6" r="1.75"/>
<circle cx="82.4" cy="145.6" r="2.24"/>
<circle cx="82.4" cy="145.6" r="1.74"/>
<circle cx="132.6" cy="152.1" r=".92"/>
<circle cx="132.7" cy="152.1" r="1.45"/>
<circle cx="135.8" cy="145.6" r="1.74"/>
<circle cx="166.7" cy="145.6" r="3.5"/>
<circle cx="166.7" cy="145.6" r="1.75"/>
<circle cx="166.7" cy="145.6" r="4"/>
<circle cx="166.8" cy="145.6" r="3.5"/>
<circle cx="166.8" cy="145.6" r="1.77"/>
<circle cx="166.8" cy="145.6" r="3.2"/>
<circle cx="174.6" cy="152.1" r="1.45"/>
<circle cx="174.7" cy="152.1" r=".92"/>
</g>
<g font-size="3.5" fill="#959595">
<text x="62.6" y="94.9">48</text>
<text x="100.4" y="94.9">12,5</text>
<text x="32.2" y="130.9">52</text>
</g>
<g font-size="2.8">
<text x="100.5" y="238.2">Watermolenweg 2</text>
<text x="100.5" y="241.1">4191PN Geldermalsen</text>
<text x="100.5" y="243.9">The Netherlands</text>
<text x="151.5" y="244.7">1258</text>
<text x="183.8" y="244.8">JP</text>
<text x="100.5" y="246.7">T: +31 (0)345 712 017</text>
<text x="143.5" y="256.7">Feeder housing L</text>
<text x="179.7" y="266">Yes</text>
<text x="50.9" y="275">13-10-2015</text>
<text x="101.6" y="275">POM GF10</text>
<text x="179.7" y="271.4">Yes</text>
<text x="179.7" y="276.6">Yes</text>
</g>
<g font-size="2.7">
<text x="143.7" y="239.1">Part Nr.:</text>
<text x="171.5" y="239.1">Revision: G</text>
<text x="171.8" y="244.8">Initials:</text>
<text x="16" y="253.7">Drawn: Jasper Prinsen</text>
<text x="77.8" y="253.7">Checked by: Bas van Deursen</text>
<text x="142.4" y="252.5">Description:</text>
<text x="42.1" y="259.7">Scale: 1:1</text>
<text x="69.7" y="259.7">(A4)</text>
<text x="77.8" y="259.7">Approved by: Siert Wijnia</text>
<text x="42.1" y="266">Units: mm.</text>
<text x="77.7" y="266">Norm: DIN 16901 group 130</text>
<text x="142.4" y="266">Released for prototyping:</text>
<text x="42.1" y="271.3">Date:</text>
<text x="77.8" y="271">Material:</text>
<text x="142.4" y="271.3">Released for null-series:</text>
<text x="142.4" y="276.6">Released for production:</text>
</g>
<text font-size="2" x="18.2" y="273.4">American Projection</text>
</svg>
